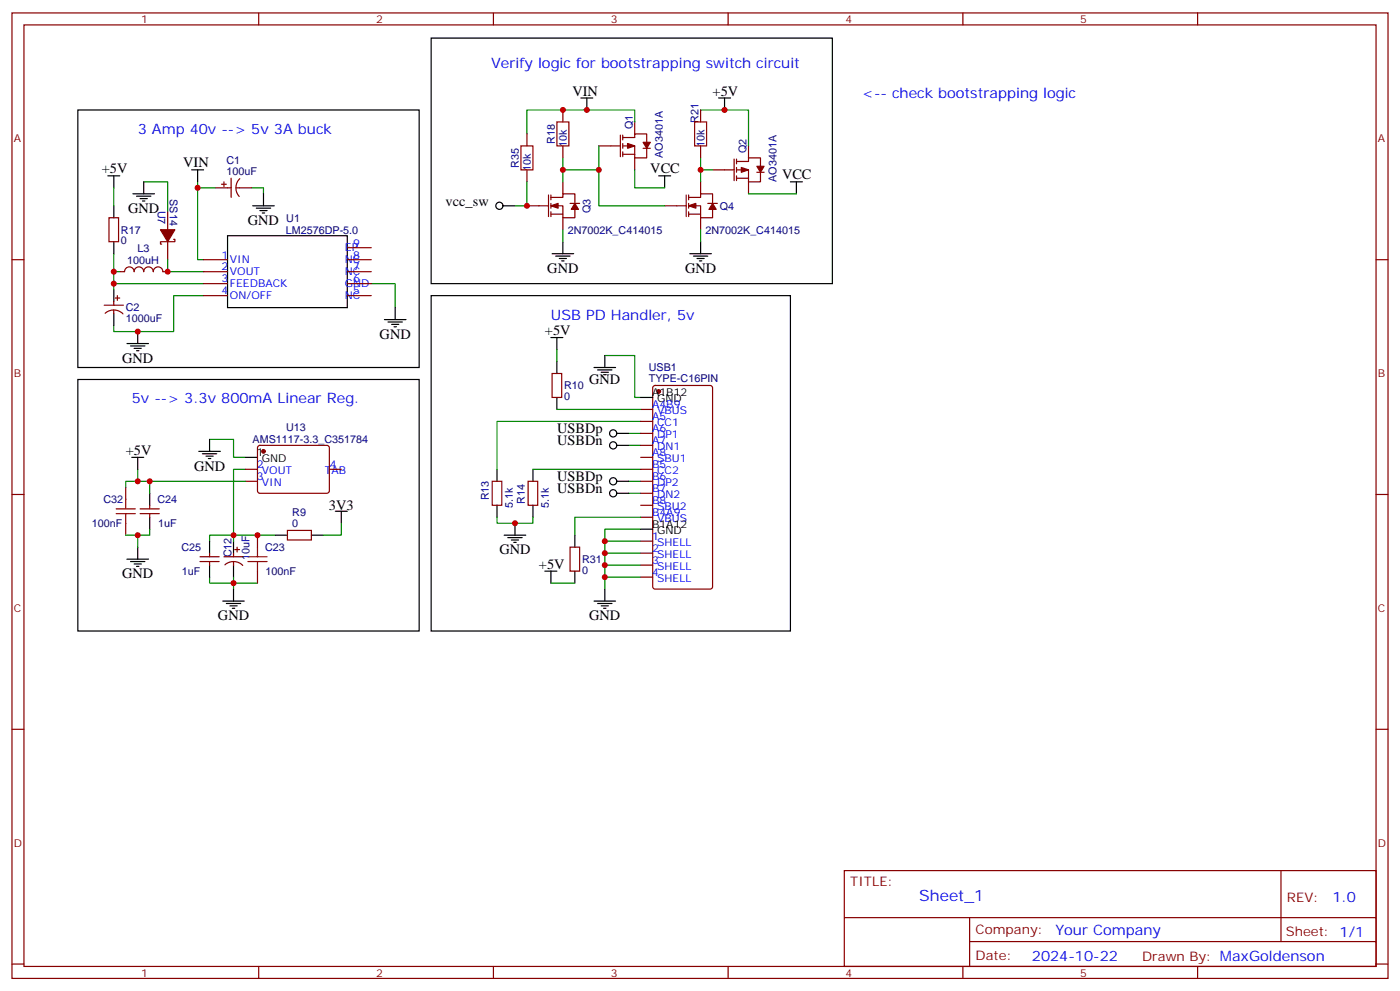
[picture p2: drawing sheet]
<svg xmlns="http://www.w3.org/2000/svg" width="412mm" height="292mm" viewBox="0 0 412 292" stroke-linecap="round" stroke-linejoin="round" font-family="sans-serif">
<g fill="none" stroke="#870000" stroke-width=".35">
<path d="M3.5 3.8h405.4v284.3h-405.4zM7.1 7.3h398.2v277.3h-398.2zM76.2 3.8v3.5M145.3 3.8v3.5M214.5 3.8v3.5M283.6 3.8v3.5M352.8 3.8v3.5M155.2 39.4v3.6M165.8 32.4v3.5M182.7 39.8v6.3M183.4 39.8v1.4M187 35.9v3.5"/>
<path d="M206.4 32.4v3.5M63.5 55.3h4.6M65.3 54.3h1.4M66 53.6v1.4M68.1 52.5v5.6M69.5 55.3h4.6M70.6 52.6a3.8 3.8 0 0 0-.1 5.3M155.2 50v3.6M161.6 57.4v6.4M162.3 58.1h3.5v-1h3.5v2.8M162.3 57.4v1.4M162.3 59.9v1.4"/>
<path d="M165.8 43v3.5M165.8 53.6v3.5M167.9 59.9h2.8M176.4 43h6.3M183.4 40.5h3.6v-1.1h3.5v2.5M183.4 43h3.6v3.5M183.4 45.4h3.6M183.4 42.3v1.4M183.4 44.7v1.4M187 46.5v3.5M189.4 43.7h2.2M190.5 43.7v2.8h-3.5"/>
<path d="M202.1 57.4v6.4M202.8 58.1h3.6v-1h3.5v2.8M202.8 57.4v1.4M202.8 59.9v1.4M206.4 43v3.5M206.4 53.6v3.5M208.5 59.9h2.8M209.9 50h6.4M216.3 46.8v6.4M217 47.6h3.5v-1.1h3.5v2.5M217 50h3.5v3.6M217 52.5h3.5"/>
<path d="M217 46.8v1.5M217 49.3v1.4M217 51.8v1.4M220.5 43v3.5M220.5 53.6v3.5M223 50.7h2.1M224 50.7v2.9h-3.5M3.5 76.5h3.6M32.1 64.1h2.8v7.1h-2.8zM49.4 62.4v5.3M49.4 71.2v5.3M51.2 70.5h.3v.7h-4.2v.7h.3"/>
<path d="M60 76.5h7M102.3 76.5h7.1M102.3 73h7.1M155.2 60.6h6.4M162.3 60.6h3.5v3.5h3.5v-2.4M162.3 63.1h3.5M162.3 62.4v1.4M165.8 64.1v3.6M195.8 60.6h6.3M202.8 60.6h3.6v3.5h3.5v-2.4M202.8 63.1h3.6M202.8 62.4v1.4"/>
<path d="M206.4 64.1v3.6M405.3 76.5h3.6M30.7 89.9h5.6M31 92.3a3.8 3.8 0 0 1 5.2 .1M33.5 88.8v1.1M33.5 91.3v1.1M33.9 87.8h1.4M34.6 87.1v1.4M35.3 80h1.4a1.41 1.41 0 0 1 1.4-1.4 1.41 1.41 0 0 1 1.4 1.4M39.5 80a1.41 1.41 0 0 1 1.4-1.4 1.41 1.41 0 0 1 1.4 1.4M42.3 80a1.41 1.41 0 0 1 1.5-1.4 1.41 1.41 0 0 1 1.4 1.4M45.2 80a1.41 1.41 0 0 1 1.4-1.4 1.41 1.41 0 0 1 1.4 1.4"/>
<path d="M48 80h1.4M60 80h7M60 83.5h7M60 87.1h7M102.3 80h7.1M102.3 83.5h7.1M102.3 87.1h7.1M162.6 110h2.9v7.1h-2.9zM192.5 113.7l.5-.2h16.2l.6 .5 .1 58.8-.5 .6-16.4 .1-.7-.5v-58.8zM72.3 138.2h3.5M76.1 131.4l.5-.2h20l.4 .7-.1 12.9-.6 .5-20-.1-.5-.6v-12.7zM97 138.2h3.5"/>
<path d="M188.7 138.2h3.6M188.7 120.6h3.6M188.7 124.1h3.6M188.7 127.6h3.6M188.7 131.2h3.6M188.7 134.7h3.6M3.5 145.6h3.6M37 143.5v3.5M37 154.1v3.5M41.3 151.3h5.6M41.3 149.9h5.6M44.1 148.8v1.1"/>
<path d="M44.1 151.3v1M72.3 141.7h3.5M75.8 157.6v3.5M84.7 156.2h7v2.8h-7zM145 141.7h2.8v7.1h-2.8zM155.6 141.7h2.8v7.1h-2.8zM188.7 141.7h3.6M188.7 145.3h3.6M188.7 148.8h3.6M188.7 152.3h3.6M188.7 159.4h3.6M405.3 145.6h3.6"/>
<path d="M58.9 164h5.7M58.9 165.4h5.7M61.7 162.9v1.1M61.7 165.4v1M66 164h5.6M66.3 166.4a3.8 3.8 0 0 1 5.2 .1M68.8 162.9v1.1M68.8 165.4v1M69.1 161.9h1.5M69.8 161.1v1.5M75.8 168.2v3.5M167.9 161.1h2.8v7.1h-2.8z"/>
<path d="M188.7 162.9h3.6M188.7 166.4h3.6M188.7 170h3.6M3.5 214.8h3.6M405.3 214.8h3.6M248.7 256.4h156.6v28.2h-156.6zM377.3 256.4v20.9M248.7 270.2h156.5M285.6 277.3h119.6M285.6 270.2v14.2M3.5 283.9h3.6M76.2 284.6v3.5"/>
<path d="M145.3 284.6v3.5M214.5 284.6v3.5M283.6 284.6v3.5M352.8 284.6v3.5M405.3 283.9h3.6"/>
</g>
<g fill="none" stroke="#000" stroke-width=".35">
<path d="M127 11.2h118.2v72.3h-118.2zM22.9 32.4h100.6v75.8h-100.6zM171.1 28.9h3.5M172.9 28.9v3.5M211.7 28.9h3.5M213.4 28.9v3.5M31.7 51.8h3.6M33.5 51.8v3.5M39.2 57.1h6.3M40.2 57.8h4.2M41.3 58.5h2.1M42 59.2h.7"/>
<path d="M42.3 53.6v3.5M56.4 50h3.6M58.2 50v3.6M77.6 57.1v3.5M194 51.8h3.6M195.8 51.8v3.5M232.8 53.6h3.6M234.6 53.6v3.5M33.5 60.6v3.5M33.5 71.2v3.5M67 69.4h35.3v21.2h-35.3zM74.4 60.6h6.4"/>
<path d="M75.5 61.3h4.2M76.6 62h2.1M77.3 62.7h.7M148.2 60.6h3.5M162.6 74.7h6.4M163.7 75.4h4.2M164.7 76.1h2.2M165.5 76.8h.7M165.8 71.2v3.5M203.2 74.7h6.3M204.3 75.4h4.2M205.3 76.1h2.1"/>
<path d="M206 76.8h.7M206.4 71.2v3.5M33.5 85.3v3.5M33.5 92.4v3.5M40.6 97.6v3.6M113.2 94.1h6.4M114.3 94.8h4.2M115.4 95.5h2.1M116.1 96.2h.7M116.4 90.6v3.5M127 87.1h105.8v98.7h-105.8zM162.3 99.4h3.5"/>
<path d="M164 99.4v3.5M22.9 111.8h100.6v74h-100.6zM37.4 101.2h6.3M38.5 101.9h4.2M39.5 102.6h2.1M40.2 103.3h.7M164 106.5v3.5M164 117.1v3.5M175 108.2h6.3M176 108.9h4.3M177.1 109.6h2.1M177.8 110.3h.7"/>
<path d="M178.2 104.7v3.5M188.7 117.1h3.6M38.8 134.7h3.5M40.6 134.7v3.5M58.6 132.9h6.3M59.6 133.6h4.3M60.7 134.3h2.1M61.4 135h.7M61.7 129.4v3.5M72.3 134.7h3.5M146.4 138.2v3.5M157 138.2v3.5"/>
<path d="M181.7 131.2h3.5M181.7 127.6h3.5M44.1 145.3v3.5M44.1 152.3v3.6M61.7 159.4v3.5M68.8 159.4v3.5M81.1 157.6h3.6M91.7 157.6h3.5M98.8 150.6h3.5M100.5 150.6v3.5M146.4 148.8v3.5M148.5 157.6h6.4"/>
<path d="M149.6 158.3h4.2M150.6 159h2.2M151.3 159.7h.7M151.7 154.1v3.5M157 148.8v3.5M169.3 157.6v3.5M181.7 141.7h3.5M181.7 145.3h3.5M188.7 155.9h3.6M37.4 164.7h6.3M38.5 165.4h4.2M39.5 166.1h2.1"/>
<path d="M40.2 166.8h.7M40.6 161.1v3.6M61.7 166.4v3.6M65.6 177h6.4M66.7 177.7h4.2M67.7 178.4h2.1M68.4 179.1h.7M68.8 166.4v3.6M68.8 173.5v3.5M160.5 168.2h3.5M162.3 168.2v3.5M169.3 168.2v3.5"/>
<path d="M175 177h6.3M176 177.7h4.3M177.1 178.4h2.1M177.8 179.1h.7M178.2 173.5v3.5"/>
<circle cx="147.1" cy="60.6" r="1.06"/>
<circle cx="180.6" cy="127.6" r="1.06"/>
<circle cx="180.6" cy="131.2" r="1.06"/>
<circle cx="180.6" cy="145.3" r="1.06"/>
<circle cx="180.6" cy="141.7" r="1.06"/>
</g>
<g fill="none" stroke="#008700" stroke-width=".35">
<path d="M187 35.9v-3.5h-31.8v7M206.4 32.4h14.1v10.6M33.5 55.3v5.3M42.3 53.6h7.1v8.8M58.2 55.3h5.3M58.2 53.6v22.9h1.8M74.1 55.3h3.5v1.8M155.2 53.6v7h-3.5M165.8 46.5v7.1M176.4 43v7h-10.6M176.4 50v10.6h19.4M187 50v5.3h8.8"/>
<path d="M206.4 46.5v7.1M206.4 50h3.5M220.5 57.1h14.1M33.5 74.7v8.8h26.5M49.4 76.5v3.5h10.6M165.8 67.7v3.5M206.4 67.7v3.5M33.5 83.5v1.8M33.5 80h1.8M60 87.1h-8.8v10.5h-17.7v-1.7M109.4 83.5h7v7.1M164 102.9v3.6"/>
<path d="M178.2 104.7h8.8v12.4h1.7M40.6 138.2v3.5h31.7M61.7 129.4h7.1v5.3h3.5M72.3 138.2h-3.5v19.4h12.3M157 138.2h31.7M164 120.6h24.7M185.2 131.2h3.5M185.2 127.6h3.5M188.7 124.1h-42.3v14.1M40.6 141.7h-3.6v1.8M40.6 157.6v3.5M44.1 155.9v1.7h-7.1"/>
<path d="M44.1 141.7v3.6M61.7 159.4v-1.8h7.1v1.8M100.5 154.1v3.5h-5.3M146.4 152.3v1.8h10.6v-1.8M178.2 159.4h10.5M185.2 145.3h3.5M185.2 141.7h3.5M188.7 155.9h-10.5v17.6M188.7 152.3h-19.4v5.3M61.7 170v1.7h14.1M68.8 170v3.5M162.3 171.7h7"/>
<path d="M178.2 170h10.5M178.2 166.4h10.5M178.2 162.9h10.5"/>
</g>
<path d="M164 35.9h3.6v7.1h-3.6zM204.6 35.9h3.5v7.1h-3.5zM153.5 43h3.5v7h-3.5zM34.2 151.3h5.7M34.2 149.9h5.7M37 147v2.9M37 151.3v2.8M73 165.4h5.7M73 164h5.7M75.8 161.1v2.9M75.8 165.4v2.8" fill="none" stroke="#a10000" stroke-width=".35"/>
<g fill="#870000" stroke="#870000" stroke-width=".35">
<path d="M184.9 42.3l2.1 .7-2.1 .7z"/>
<path d="M189.4 41.9h2.2l-1.1 1.8z"/>
<path d="M218.4 49.3l2.1 .7-2.1 .7z"/>
<path d="M223 49h2.1l-1.1 1.7z"/>
<path d="M162.3 60.6l2.1-.7v1.4z"/>
<path d="M169.3 59.9l1.1 1.8h-2.1z"/>
<path d="M202.8 60.6l2.2-.7v1.4z"/>
<path d="M209.9 59.9l1.1 1.8h-2.2z"/>
<path d="M47.3 67.7h4.2l-2.1 3.5z"/>
<circle cx="77.6" cy="132.9" r=".53"/>
<circle cx="194" cy="115.3" r=".53"/>
</g>
<g fill="#c00">
<circle cx="68.8" cy="157.6" r=".88"/>
<circle cx="68.8" cy="171.7" r=".88"/>
<circle cx="178.2" cy="170" r=".88"/>
<circle cx="178.2" cy="166.4" r=".88"/>
<circle cx="178.2" cy="162.9" r=".88"/>
<circle cx="178.2" cy="159.4" r=".88"/>
<circle cx="151.7" cy="154.1" r=".88"/>
<circle cx="165.8" cy="50" r=".88"/>
<circle cx="206.4" cy="50" r=".88"/>
<circle cx="213.4" cy="32.4" r=".88"/>
<circle cx="172.9" cy="32.4" r=".88"/>
<circle cx="165.8" cy="32.4" r=".88"/>
<circle cx="155.2" cy="60.6" r=".88"/>
<circle cx="176.4" cy="50" r=".88"/>
<circle cx="40.6" cy="141.7" r=".88"/>
<circle cx="44.1" cy="141.7" r=".88"/>
<circle cx="40.6" cy="157.6" r=".88"/>
<circle cx="58.2" cy="55.3" r=".88"/>
<circle cx="49.4" cy="80" r=".88"/>
<circle cx="40.6" cy="97.6" r=".88"/>
<circle cx="33.5" cy="83.5" r=".88"/>
<circle cx="33.5" cy="80" r=".88"/>
<circle cx="75.8" cy="157.6" r=".88"/>
</g>
<text font-size="4.6" fill="#00f" x="270.8" y="265.4">Sheet_1</text>
<g font-size="4.2" fill="#00f">
<text x="144.6" y="20">Verify logic for bootstrapping switch circuit</text>
<text x="254" y="28.9">&lt;-- check bootstrapping logic</text>
<text x="40.6" y="39.4">3 Amp 40v --&gt; 5v 3A buck</text>
<text x="162.3" y="94.1">USB PD Handler, 5v</text>
<text x="38.8" y="118.8">5v --&gt; 3.3v 800mA Linear Reg.</text>
<text x="392.5" y="265.7">1.0</text>
<text x="310.9" y="275.2">Your Company</text>
<text x="304" y="283">2024-10-22</text>
</g>
<g font-size="4.2">
<text x="168.6" y="28.2">VIN</text>
<text x="209.9" y="28.2">+5V</text>
<text x="30" y="51.1">+5V</text>
<text x="54" y="49.3">VIN</text>
<text x="191.6" y="51.1">VCC</text>
<text x="230.4" y="52.8">VCC</text>
<text x="37.7" y="62.7">GND</text>
<text x="131.3" y="60.6">vcc_sw</text>
<text x="73" y="66.3">GND</text>
<text x="161.2" y="80.4">GND</text>
<text x="201.8" y="80.4">GND</text>
<text x="111.8" y="99.8">GND</text>
<text x="160.5" y="98.7">+5V</text>
<text x="36" y="106.8">GND</text>
<text x="173.6" y="113.2">GND</text>
<text x="164.1" y="131.2">USBDn</text>
<text x="164.1" y="127.6">USBDp</text>
<text x="37" y="134">+5V</text>
<text x="57.1" y="138.6">GND</text>
<text x="164.1" y="141.7">USBDp</text>
<text x="164.1" y="145.3">USBDn</text>
<text x="96.9" y="150.2">3V3</text>
<text x="147.1" y="163.3">GND</text>
<text x="158.7" y="167.5">+5V</text>
<text x="36" y="170.3">GND</text>
<text x="64.2" y="182.7">GND</text>
<text x="173.6" y="182.7">GND</text>
</g>
<g font-size="3.9" fill="#800">
<text x="250.5" y="261">TITLE:</text>
<text x="379.1" y="265.7">REV:</text>
<text x="287.4" y="275.2">Company:</text>
<text x="378.7" y="275.8">Sheet: 1/1</text>
<text x="287.4" y="282.9">Date:</text>
<text x="336.4" y="282.9">Drawn By: MaxGoldenson</text>
</g>
<g font-size="3.2" fill="#800">
<text x="41.6" y="6.8">1</text>
<text x="110.8" y="6.8">2</text>
<text x="179.9" y="6.8">3</text>
<text x="249.1" y="6.8">4</text>
<text x="318.2" y="6.8">5</text>
<text x="4.1" y="41.9">A</text>
<text x="405.9" y="41.9">A</text>
<text x="4.1" y="111.1">B</text>
<text x="405.9" y="111.1">B</text>
<text x="4.1" y="180.2">C</text>
<text x="405.9" y="180.2">C</text>
<text x="4.1" y="249.3">D</text>
<text x="405.9" y="249.3">D</text>
<text x="41.6" y="287.6">1</text>
<text x="110.8" y="287.6">2</text>
<text x="179.9" y="287.6">3</text>
<text x="249.1" y="287.6">4</text>
<text x="318.2" y="287.6">5</text>
</g>
<g font-size="3.2" fill="#000080">
<text x="186.4" y="38.1" transform="rotate(-90 186.4 38.1)">Q1</text>
<text x="205.7" y="36.3" transform="rotate(-90 205.7 36.3)">R21</text>
<text x="163.4" y="42.5" transform="rotate(-90 163.4 42.5)">R18</text>
<text x="166.9" y="43.3" transform="rotate(-90 166.9 43.3)">10k</text>
<text x="195.2" y="46.5" transform="rotate(-90 195.2 46.5)">AO3401A</text>
<text x="207.5" y="43.3" transform="rotate(-90 207.5 43.3)">10k</text>
<text x="219.9" y="45.2" transform="rotate(-90 219.9 45.2)">Q2</text>
<text x="66.7" y="51.4">100uF</text>
<text x="66.7" y="48.3">C1</text>
<text x="152.8" y="49.5" transform="rotate(-90 152.8 49.5)">R35</text>
<text x="156.4" y="50.4" transform="rotate(-90 156.4 50.4)">10k</text>
<text x="228.7" y="53.6" transform="rotate(-90 228.7 53.6)">AO3401A</text>
<text x="50" y="58.7" transform="rotate(90 50 58.7)">SS14</text>
<text x="46.5" y="62" transform="rotate(90 46.5 62)">U7</text>
<text x="84.3" y="65.3">U1</text>
<text x="174" y="62.8" transform="rotate(-90 174 62.8)">Q3</text>
<text x="212" y="61.7">Q4</text>
<text x="35.6" y="72">0</text>
<text x="35.6" y="68.8">R17</text>
<text x="84.2" y="68.8">LM2576DP-5.0</text>
<text x="167.2" y="68.8">2N7002K_C414015</text>
<text x="207.8" y="68.8">2N7002K_C414015</text>
<text x="37.5" y="77.6">100uH</text>
<text x="40.5" y="74.4">L3</text>
<text x="37" y="94.9">1000uF</text>
<text x="37" y="91.7">C2</text>
<text x="191.1" y="112.5">TYPE-C16PIN</text>
<text x="191.1" y="109.3">USB1</text>
<text x="166.2" y="117.8">0</text>
<text x="166.2" y="114.7">R10</text>
<text x="74.4" y="130.5">AMS1117-3.3_C351784</text>
<text x="84.3" y="127">U13</text>
<text x="30.5" y="148.2">C32</text>
<text x="46.4" y="148.2">C24</text>
<text x="144" y="147.4" transform="rotate(-90 144 147.4)">R13</text>
<text x="151.1" y="149.6" transform="rotate(-90 151.1 149.6)">5.1k</text>
<text x="154.6" y="148.3" transform="rotate(-90 154.6 148.3)">R14</text>
<text x="161.7" y="149.6" transform="rotate(-90 161.7 149.6)">5.1k</text>
<text x="27.1" y="155.2">100nF</text>
<text x="46.6" y="155.2">1uF</text>
<text x="86.1" y="155.2">0</text>
<text x="86.1" y="152">R9</text>
<text x="53.4" y="162.3">C25</text>
<text x="68.2" y="164.2" transform="rotate(-90 68.2 164.2)">C12</text>
<text x="73.5" y="164.9" transform="rotate(-90 73.5 164.9)">10uF</text>
<text x="78.1" y="162.3">C23</text>
<text x="171.4" y="165.9">R31</text>
<text x="53.6" y="169.3">1uF</text>
<text x="78.2" y="169.3">100nF</text>
<text x="171.4" y="169">0</text>
</g>
<g font-size="3.2" fill="#00f">
<text x="65.3" y="76.1">1</text>
<text x="67.7" y="77.5">VIN</text>
<text x="101.6" y="77.5">NC</text>
<text x="101.6" y="74">EP</text>
<text x="104.1" y="76.1">8</text>
<text x="104.1" y="72.6">9</text>
<text x="65.3" y="79.7">2</text>
<text x="65.3" y="83.2">3</text>
<text x="67.7" y="81.1">VOUT</text>
<text x="101.6" y="81.1">NC</text>
<text x="104.1" y="83.2">6</text>
<text x="104.1" y="79.7">7</text>
<text x="65.3" y="86.7">4</text>
<text x="67.7" y="84.6">FEEDBACK</text>
<text x="67.7" y="88.1">ON/OFF</text>
<text x="101.6" y="88.1">NC</text>
<text x="101.6" y="84.6">GND</text>
<text x="104.1" y="86.7">5</text>
<text x="192.1" y="120.2">A4B9</text>
<text x="192.1" y="123.8">A5</text>
<text x="193.6" y="122">VBUS</text>
<text x="193.6" y="125.5">CC1</text>
<text x="192.1" y="127.3">A6</text>
<text x="192.1" y="130.8">A7</text>
<text x="193.6" y="129">DP1</text>
<text x="75.7" y="137.9">2</text>
<text x="97.2" y="137.9">4</text>
<text x="192.1" y="134.3">A8</text>
<text x="192.1" y="137.9">B5</text>
<text x="193.6" y="132.6">DN1</text>
<text x="193.6" y="136.1">SBU1</text>
<text x="75.7" y="141.4">3</text>
<text x="77.2" y="143.2">VIN</text>
<text x="77.2" y="139.6">VOUT</text>
<text x="95.7" y="139.6">TAB</text>
<text x="192.1" y="141.4">B6</text>
<text x="193.6" y="139.6">CC2</text>
<text x="193.6" y="143.2">DP2</text>
<text x="192.1" y="144.9">B7</text>
<text x="192.1" y="148.4">B8</text>
<text x="193.6" y="146.7">DN2</text>
<text x="192.1" y="152">B4A9</text>
<text x="193.6" y="150.2">SBU2</text>
<text x="193.6" y="153.7">VBUS</text>
<text x="192.1" y="159">1</text>
<text x="193.6" y="160.8">SHELL</text>
<text x="192.1" y="162.6">2</text>
<text x="192.1" y="166.1">3</text>
<text x="193.6" y="164.3">SHELL</text>
<text x="193.6" y="167.9">SHELL</text>
<text x="192.1" y="169.6">4</text>
<text x="193.6" y="171.4">SHELL</text>
</g>
<g font-size="3.2">
<text x="192.1" y="116.7">A1B12</text>
<text x="193.6" y="118.5">GND</text>
<text x="75.7" y="134.3">1</text>
<text x="77.2" y="136.1">GND</text>
<text x="192.1" y="155.5">B1A12</text>
<text x="193.6" y="157.3">GND</text>
</g>
</svg>
